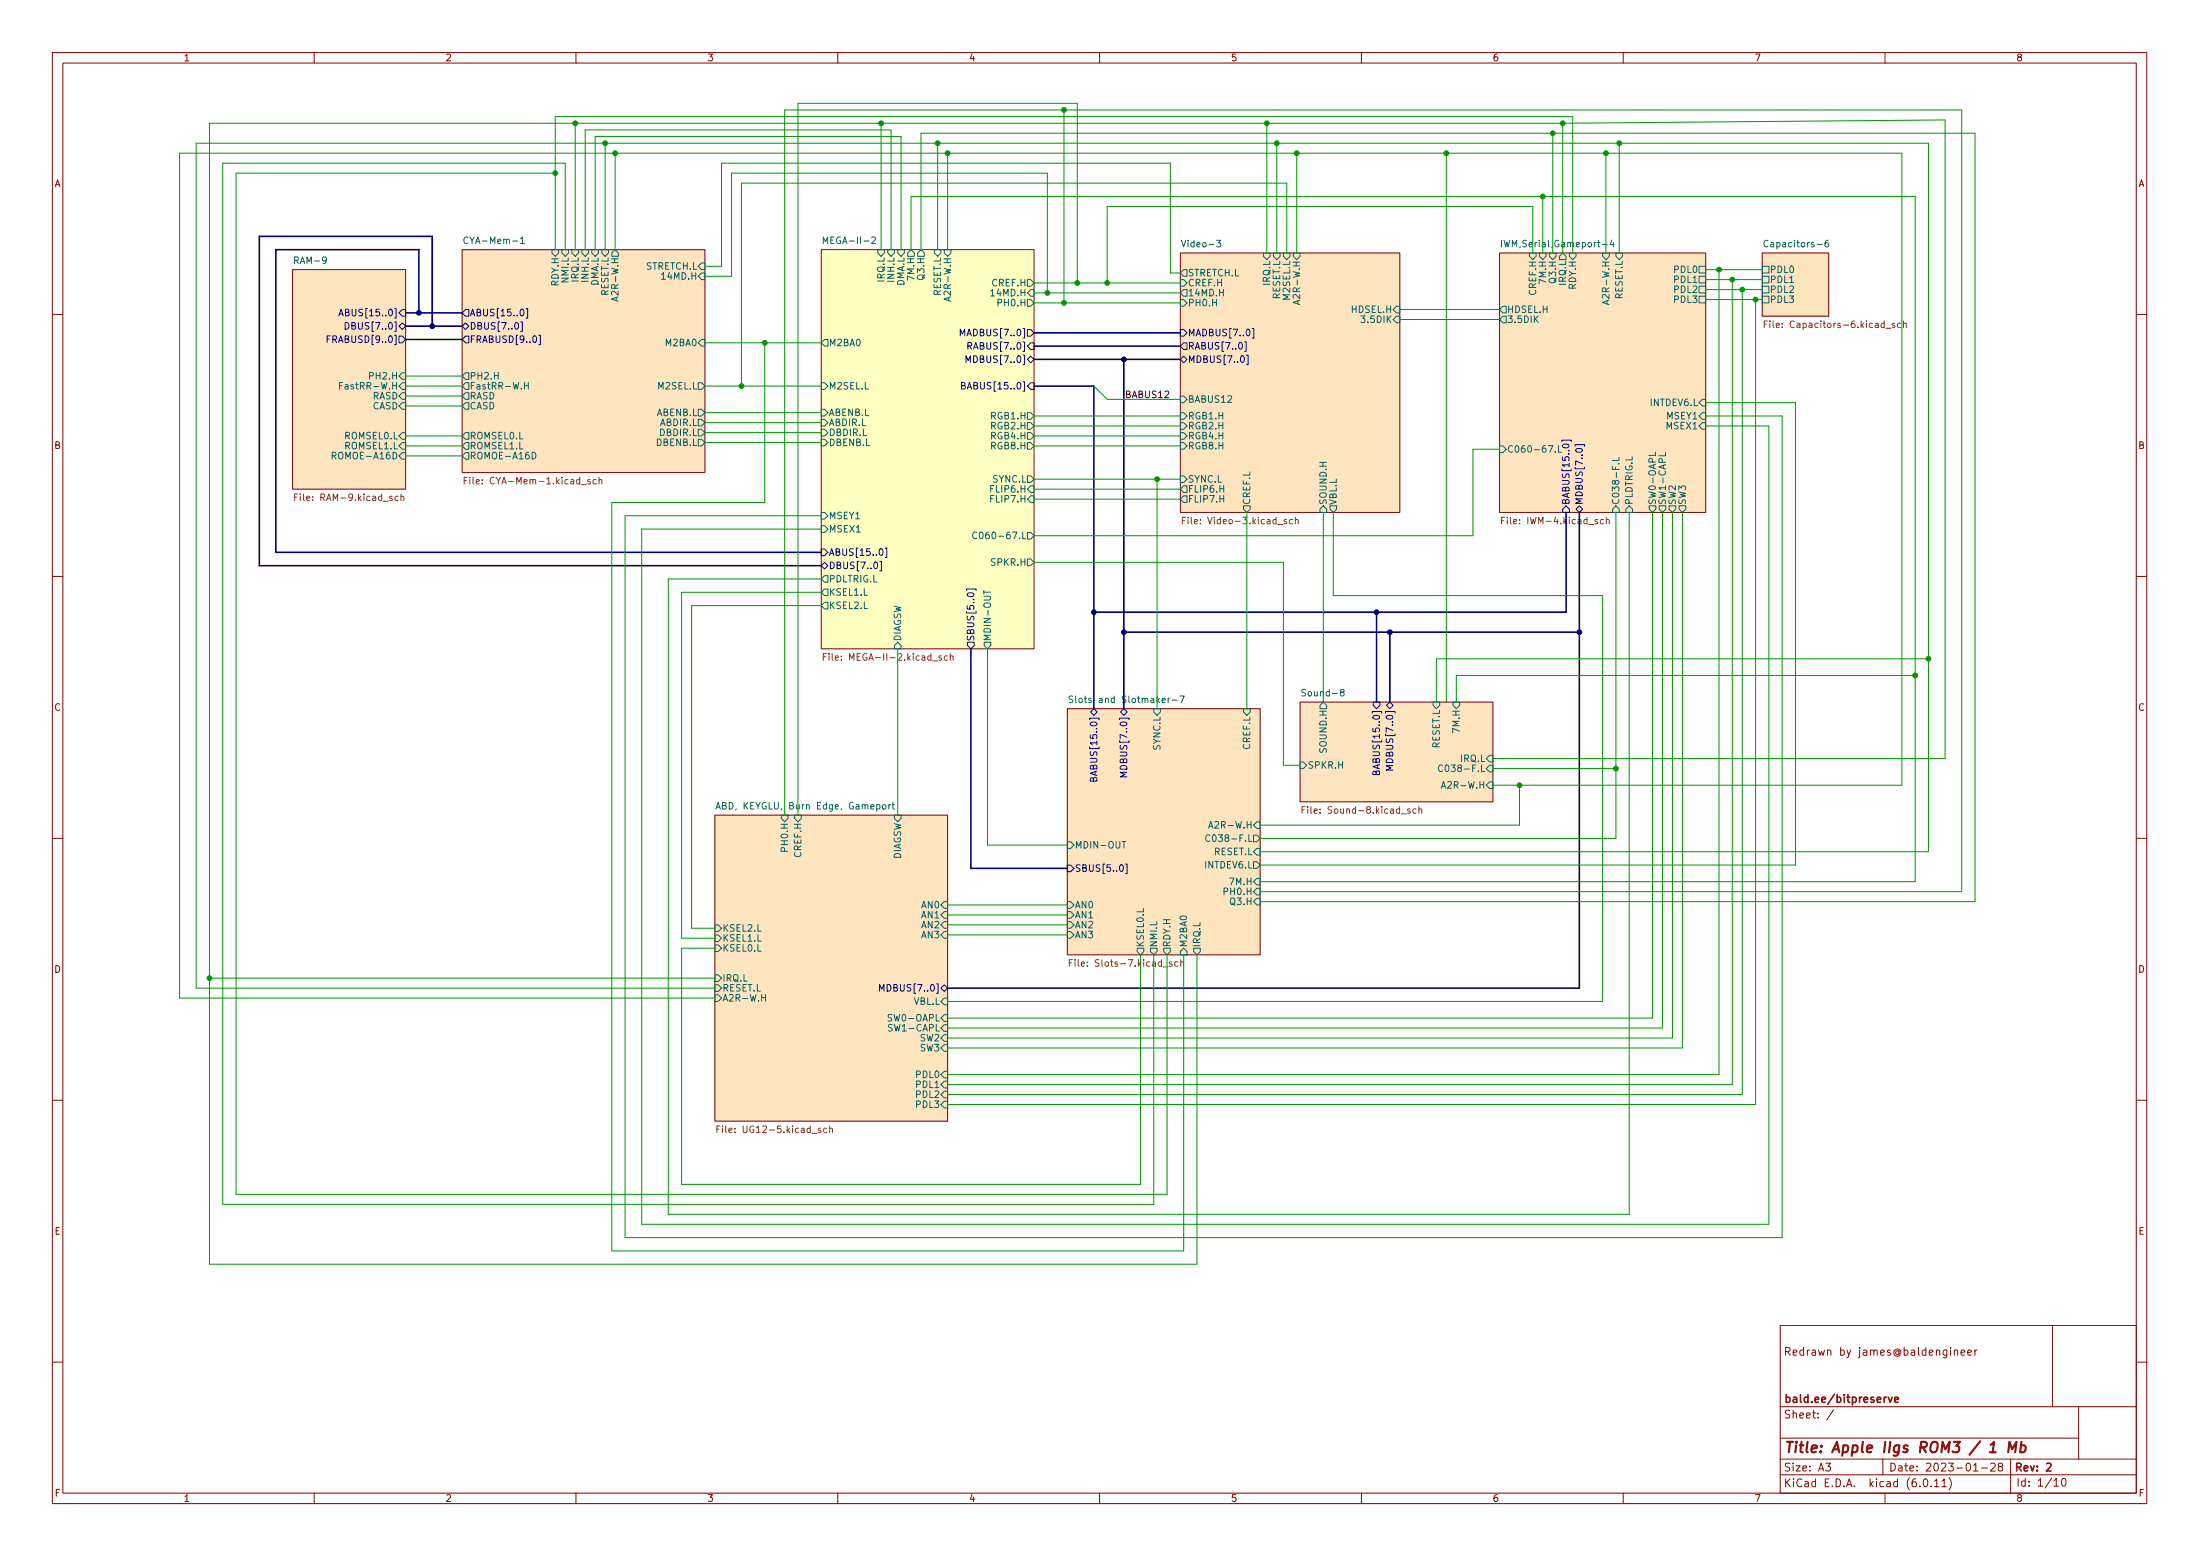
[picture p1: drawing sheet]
<svg xmlns="http://www.w3.org/2000/svg" width="420mm" height="297mm" viewBox="0 0 420 297" stroke-linecap="round" stroke-linejoin="round" font-family="sans-serif">
<g fill="none" stroke="#840000" stroke-width=".19">
<path d="M10 10h400v277h-400zM12 12h396v273h-396zM60 10v2M110 10v2M160 10v2M210 10v2M260 10v2M310 10v2M360 10v2M55.9 51.5h21.6v41.9h-21.6zM88.3 47.7h46.3v42.5h-46.3zM156.8 47.7h40.7v76.2h-40.7z"/>
<path d="M225.4 48.3h41.9v49.5h-41.9zM286.4 48.3h39.4v49.5h-39.4zM336.5 48.3h12.7v12.1h-12.7zM10 60h2M408 60h2M10 110h2M408 110h2M203.8 135.3h36.9v47h-36.9zM248.3 134h36.8v19.1h-36.8zM136.5 155.6h44.5v58.4h-44.5zM10 160h2M408 160h2"/>
<path d="M10 210h2M408 210h2M340 253h68v32h-68zM349 257.9l.2-.2 .4 .1 .1 .9M375.8 258.2l.7-.1v-.3l-.5-.1-.2 .2 .1 .7h.6M377.2 257.7v1M377.6 257.7l-.3 .1-.1 .2M392 253v15.5M10 260h2M340 278.5h68M340 274.5h57M340 268.5h68"/>
<path d="M347.2 270.6v.1M347.2 269.8v.1M359.6 278.5v3M380.2 279.5l.6-.2 .2 .2 .1 .2-1 1.1h1M381.9 280l-.3-.3 .1-.2 .2-.2 .4 .1 .2 .2-.1 .2-.6 .2-.2 .2 .1 .5 .2 .1h.3l.3-.3-.1-.4-.2-.1M384 278.5v6.5M397 268.5v10M408 260h2M60 285v2M110 285v2M160 285v2M210 285v2"/>
<path d="M260 285v2M310 285v2M340 281.5h68M360 285v2M372.2 282.1a1.72 1.72 0 0 1 0 2.3M378.4 280.2h1.1M393.9 282.3l.2-.1a.8 .8 0 0 1 .5 .8 .8 .8 0 0 1-.5 .7 1 1 0 0 1-.2-1.4z"/>
</g>
<path d="M378.2 275.1l-2.1 2.6M380 277.2h1.1M380.2 275.8l.6-.6-.2 2M383.5 277.2l.3-2 .5 1.5 .8-1.5-.2 2" fill="none" stroke="#840000" stroke-width=".4"/>
<path d="M360.6 266.7l.4 1 .4-1M361.9 267.2l.7-.1-.1-.3-.4-.1-.2 .2v.7h.6" fill="none" stroke="#840000" stroke-width=".3"/>
<g fill="#ffe5bf" stroke="#ffe5bf" stroke-width=".19">
<path d="M286.4 48.3h39.4v49.5h-39.4z"/>
<path d="M336.5 48.3h12.7v12.1h-12.7z"/>
<path d="M225.4 48.3h41.9v49.5h-41.9z"/>
<path d="M248.3 134h36.8v19.1h-36.8z"/>
<path d="M136.5 155.6h44.5v58.4h-44.5z"/>
<path d="M203.8 135.3h36.9v47h-36.9z"/>
<path d="M88.3 47.7h46.3v42.5h-46.3z"/>
<path d="M55.9 51.5h21.6v41.9h-21.6z"/>
</g>
<g fill="none" stroke="#006464" stroke-width=".19">
<path d="M62.3 49.6l-.2 .2h-.3l-.2-.2v-.3l.2-.3h.3l.2 .3a.84 .84 0 0 1-.4 1h-.2M97.9 46h1M99.4 45.6l.4-.4v1.3M99.4 46.5h.7M105.4 47.7h1.3v.6l-.7 .6-.6-.6zM107.3 47.7h1.3v.6l-.7 .6-.6-.6zM109.2 47.7h1.3v.6l-.6 .6-.7-.6zM111.1 47.7h1.3v.6l-.6 .6-.7-.6zM113 47.7h1.3v.6l-.6 .6-.7-.6zM114.9 47.7h1.3v.6l-.6 .6-.7-.6zM116.8 49.4h1.2M117.4 49.4v.7"/>
<path d="M117.5 47.7l.6 .6v.6h-1.3v-.6zM134 52.1h.6v1.3h-.6l-.7-.7zM134 50.2h.6v1.3h-.6l-.7-.7zM165 46h.9M166.5 45.4l.5-.2 .2 .4-.8 .9h.8M167.6 47.7h1.3v.6l-.6 .6-.7-.6zM169.5 47.7h1.3v.6l-.6 .6-.7-.6zM171.4 47.7h1.3v.6l-.6 .6-.7-.6zM174 47.7l.6 .6v.6h-1.2v-.6zM175.3 48.3l.6-.6 .6 .6v.6h-1.2zM178.4 47.7h1.3v.6l-.6 .6-.7-.6zM180.3 49.4h1.2"/>
<path d="M180.3 47.7h1.3v.6l-.6 .6-.7-.6zM180.9 49.4v.7M196.2 57.2h.6l.7 .6-.7 .7h-.6zM196.2 53.4h.6l.7 .6-.7 .6h-.6zM196.8 55.3h.7v1.3h-.7l-.6-.7zM225.4 53.4h.7l.6 .6-.6 .6h-.7zM225.4 57.2h.7l.6 .6-.6 .7h-.7zM226.1 55.3h.6v1.3h-.6l-.7-.7zM226.1 51.5h.6v1.2h-.6l-.7-.6zM232.3 45.9h.8l-.4 .5 .4 .1v.5l-.2 .1-.6-.1M241.3 48.3h1.3v.6l-.7 .7-.6-.7zM243.2 48.3h1.3v.6l-.7 .7-.6-.7z"/>
<path d="M245.1 48.3h1.3v.6l-.7 .7-.6-.7zM247 50h1.2M247 48.3h1.3v.6l-.7 .7-.6-.7zM247.6 50v.8M266.7 58.5h.6v1.2h-.6l-.6-.6zM286.4 59.1l.6-.6h.7v1.2h-.7zM292.1 48.3h1.3v.6l-.7 .7-.6-.7zM294 48.3h1.3v.6l-.7 .7-.6-.7zM295.9 48.3h1.3v.6l-.7 .7-.6-.7zM298.4 48.3l.7 .6v.7h-1.3v-.7zM299.7 48.3h1.3v.6l-.6 .7-.7-.7zM305.1 46.3h.5"/>
<path d="M305.3 45.9v1.1l.3 .1M306 46.7h1M306 50h1.3M306.1 48.3h1.2v.6l-.6 .7-.6-.7zM306.6 50v.8M307.8 45.8l-.3 .9h.8M308.1 46.3v.8M308.6 48.3h1.3v.6l-.7 .7-.6-.7zM324.5 52.7h1.3v1.3h-1.3zM324.5 56.6h1.3v1.2h-1.3zM324.5 50.8h1.3v1.3h-1.3zM324.5 54.6h1.3v1.3h-1.3z"/>
<path d="M336.5 54.6h1.3v1.3h-1.3zM336.5 50.8h1.3v1.3h-1.3zM336.5 52.7h1.3v1.3h-1.3zM336.5 56.6h1.3v1.2h-1.3zM347 46.7h1M349.1 45.9h-.3l-.2 .3-.1 .7 .3 .2 .4-.1 .1-.4-.2-.2h-.3l-.3 .2M75 73.6h.7M75 73v1.3M75.7 73v1.3M76.8 73.1h.7v1.2h-.7l-.6-.6zM76.8 75h.7v1.2h-.7l-.6-.6zM76.8 76.9h.7v1.2h-.7l-.6-.6z"/>
<path d="M76.8 71.2h.7v1.2h-.7l-.6-.6zM88.9 71.2h.6v1.2h-.6l-.6-.6zM88.9 75h.6v1.2h-.6l-.6-.6zM88.9 76.9h.6v1.2h-.6l-.6-.6zM88.9 73.1h.6v1.2h-.6l-.6-.6zM100.2 73v1.3M100.2 73.6h.7M100.9 73v1.3M133.3 78.1h.7l.6 .7-.6 .6h-.7zM133.3 73.1h.7l.6 .6-.6 .6h-.7zM134 64.8h.6v1.3h-.6l-.7-.7zM156.8 73.1h.7l.6 .6-.6 .6h-.7z"/>
<path d="M156.8 78.1h.7l.6 .7-.6 .6h-.7zM157.5 64.8h.6v1.3h-.6l-.7-.7zM196.2 78.8h.6l.7 .6-.7 .6h-.6zM225.4 78.8h.7l.6 .6-.6 .6h-.7zM225.4 75.6h.7l.6 .6-.6 .7h-.7zM266.7 60.4h.6v1.2h-.6l-.6-.6zM287 60.4h.7v1.2h-.7l-.6-.6zM325.1 78.8h.7v1.2h-.7l-.6-.6zM325.1 76.2h.7v1.3h-.7l-.6-.6zM75.1 86.3a.64 .64 0 0 1 .7 .7 .64 .64 0 0 1-.7 .6zM76.8 84.5h.7v1.3h-.7l-.6-.7zM76.8 82.6h.7v1.3h-.7l-.6-.7z"/>
<path d="M76.8 86.4h.7v1.3h-.7l-.6-.7zM88.9 82.6h.6v1.3h-.6l-.6-.7zM88.9 84.5h.6v1.3h-.6l-.6-.7zM88.9 86.4h.6v1.3h-.6l-.6-.7zM101.6 86.3a.64 .64 0 0 1 .8 .7 .64 .64 0 0 1-.8 .6zM133.3 80h.7l.6 .7-.6 .6h-.7zM133.3 83.9h.7l.6 .6-.6 .6h-.7zM133.3 82h.7l.6 .6-.6 .6h-.7zM156.8 97.8h.7l.6 .7-.6 .6h-.7zM156.8 80h.7l.6 .7-.6 .6h-.7zM156.8 82h.7l.6 .6-.6 .6h-.7zM156.8 83.9h.7l.6 .6-.6 .6h-.7z"/>
<path d="M196.2 80.7h.6l.7 .6-.7 .7h-.6zM196.2 84.5h.6l.7 .6-.7 .7h-.6zM196.2 82.6h.6l.7 .6-.7 .7h-.6zM196.2 90.8h.6l.7 .7-.7 .6h-.6zM196.8 92.7h.7v1.3h-.7l-.6-.6zM196.8 94.7h.7v1.2h-.7l-.6-.6zM225.4 80.7h.7l.6 .6-.6 .7h-.7zM225.4 84.5h.7l.6 .6-.6 .7h-.7zM225.4 82.6h.7l.6 .6-.6 .7h-.7zM225.4 90.8h.7l.6 .7-.6 .6h-.7zM226.1 94.7h.6v1.2h-.6l-.7-.6zM226.1 92.7h.6v1.3h-.6l-.7-.6z"/>
<path d="M237.5 96.6h1.3v.6l-.7 .6-.6-.6zM252.7 96.6l.7 .6v.6h-1.3v-.6zM254 96.6h1.3v.6l-.7 .6-.6-.6zM286.4 85.1h.6l.7 .7-.7 .6h-.6zM297 86.2v.1M297.6 85.1v1.2h.6M308.6 96.6l.6 .6v.6h-1.2v-.6zM309.1 88.5h.1M309.2 87.3v.6h-1.3M311.1 96.6l.7 .6v.6h-1.3v-.6zM315 96.6h1.2v.6l-.6 .6-.6-.6zM316.2 86.3v.6h-1.3"/>
<path d="M316.9 96.6h1.2v.6l-.6 .6-.6-.6zM318.1 86.4v.6h-1.3M318.8 96.6h1.2v.6l-.6 .6-.6-.6zM320.7 96.6h1.2v.6l-.6 .6-.6-.6zM325.1 80.7h.7v1.3h-.7l-.6-.7zM156.8 100.4h.7l.6 .6-.6 .6h-.7zM157.5 112.4h.6v1.3h-.6l-.7-.6zM157.5 115h.6v1.2h-.6l-.7-.6zM157.5 109.9h.6v1.3h-.6l-.7-.7zM187.9 112.7v.7M187.9 113h1.3M194.7 102.7v.1"/>
<path d="M195.3 101.6v1.2h.6M196.2 101.6h.6l.7 .7-.7 .6h-.6zM196.2 106.7h.6l.7 .7-.7 .6h-.6zM171.4 122.6l.7 .6v.7h-1.3v-.7zM188 122.6h1.2v.6l-.6 .7-.6-.7zM208.4 133.3h-.3l-.2 .2 .1 .1 .4 .2v.3h-.5M220.3 135.3h1.3v.6l-.6 .7-.7-.7zM223.9 133.6h.9M225.3 132.9h.9l-.6 1.2M237.5 135.3h1.3v.6l-.7 .7-.6-.7zM252.7 134l.7 .7v.6h-1.3v-.6zM256.2 132.1l-.2-.2v-.2l.2-.1 .4 .1v.3l-.5 .2-.1 .2v.2l.2 .3h.3l.2-.3v-.2l-.2-.3"/>
<path d="M273.7 134h1.3v.7l-.7 .6-.6-.6zM277.5 134h1.3v.7l-.7 .6-.6-.6zM149.2 155.6h1.3v.6l-.6 .7-.7-.7zM151.8 155.6h1.2v.6l-.6 .7-.6-.7zM170.8 155.6h1.3v.6l-.7 .7-.6-.7zM238.2 157.4h.7M238.5 159.4v1.2h.6M238.9 156.8v1.3M239.4 159.4h.6l.7 .7-.7 .6h-.6zM240 156.9h.7v1.3h-.7l-.6-.7zM248.3 145.5h.6l.7 .6-.7 .6h-.6zM282.3 147.2v.1"/>
<path d="M282.6 149.8h.8M282.9 146v1.3h.6M283.4 149.2v1.3M284.5 149.3h.6v1.2h-.6l-.7-.6zM284.5 146.1h.6v1.3h-.6l-.7-.7zM284.5 144.2h.6v1.3h-.6l-.7-.7zM136.5 178.5h.7l.6 .6-.6 .6h-.7zM136.5 176.6h.7l.6 .6-.6 .6h-.7zM180.3 175.9h.7v1.3h-.7l-.6-.6zM180.3 172.1h.7v1.3h-.7l-.6-.6zM180.3 177.8h.7v1.3h-.7l-.6-.6zM180.3 174h.7v1.3h-.7l-.6-.6z"/>
<path d="M203.8 174h.7l.6 .7-.6 .6h-.7zM203.8 172.1h.7l.6 .7-.6 .6h-.7zM203.8 177.8h.7l.6 .7-.6 .6h-.7zM203.8 175.9h.7l.6 .7-.6 .6h-.7zM203.8 160.7h.7l.6 .6-.6 .7h-.7zM214.3 160.6h.7M214.7 160.6v1.3M237.9 160.5v.1M239.4 164.5h.6l.7 .6-.7 .7h-.6zM240 167.7h.7v1.2h-.7l-.6-.6zM240 162h.7v1.2h-.7l-.6-.6zM240 171.5h.7v1.3h-.7l-.6-.7z"/>
<path d="M240 169.6h.7v1.3h-.7l-.6-.7zM136.5 180.4h.7l.6 .6-.6 .6h-.7zM136.5 188h.7l.6 .6-.6 .7h-.7zM136.5 189.9h.7l.6 .6-.6 .7h-.7zM136.5 186.1h.7l.6 .6-.6 .7h-.7zM145.5 190.4h.7M146.2 189.8v1.3M178.8 193.7v1.2h.6M178.8 195.6v1.2h.6M180.3 197.5h.7v1.3h-.7l-.6-.6zM180.3 193.7h.7v1.3h-.7l-.6-.7zM180.3 195.6h.7v1.3h-.7l-.6-.6z"/>
<path d="M180.3 199.4h.7v1.3h-.7l-.6-.6zM180.3 190.5h.7v1.3h-.7l-.6-.6zM217.2 181h1.2v.6l-.6 .7-.6-.7zM219.7 181h1.3v.6l-.7 .7-.6-.7zM222.2 181h1.3v.6l-.6 .7-.7-.7zM226.1 181l.6 .6v.7h-1.3v-.7zM228 181h1.2v.6l-.6 .7-.6-.7zM180.3 204.5h.7v1.3h-.7l-.6-.7zM180.3 208.3h.7v1.3h-.7l-.6-.6zM180.3 206.4h.7v1.3h-.7l-.6-.7zM180.3 210.2h.7v1.3h-.7l-.6-.6z"/>
</g>
<g fill="none" stroke="#000084" stroke-width=".19">
<path d="M74.3 59.2l.2-.2a.68 .68 0 0 1 .5 .7 .68 .68 0 0 1-.5 .6l-.3-.5zM75.4 58.9h.3v1.8h-.3M76.8 59.1h.7v1.3h-.7l-.6-.7zM88.9 59.1h.6v1.3h-.6l-.6-.7zM99.4 59.2l.2-.2a.68 .68 0 0 1 .5 .7 .68 .68 0 0 1-.5 .6l-.3-.5zM100.5 58.9h.3v1.8h-.3M74.3 61.7l.2-.1a.68 .68 0 0 1 .5 .6 .68 .68 0 0 1-.5 .6l-.3-.4zM75.4 64h.3v1.8h-.3M75.4 61.5h.3v1.8h-.3M76.2 64.2h.6l.7 .6-.7 .6h-.6zM76.2 62.3l.6-.7 .7 .7-.7 .6zM88.3 62.3l.6-.7 .6 .7-.6 .6z"/>
<path d="M88.9 64.2h.6v1.2h-.6l-.6-.6zM98.4 61.7l.2-.1a.68 .68 0 0 1 .4 .6 .68 .68 0 0 1-.4 .6l-.3-.4zM99.4 61.5h.4v1.8h-.4M102.9 64h.3v1.8h-.3M194.3 68l.2-.1a.68 .68 0 0 1 .5 .7 .68 .68 0 0 1-.5 .6l-.3-.5zM194.3 73.1l.2-.1a.68 .68 0 0 1 .5 .6 .68 .68 0 0 1-.5 .7l-.3-.5zM195.4 65.3h.3v1.8h-.3M195.4 62.7h.3v1.8h-.3M195.4 67.8h.3v1.8h-.3M195.4 72.9h.3v1.8h-.3M196.2 62.9h.6l.7 .6-.7 .7h-.6zM196.2 68.6l.6-.6 .7 .6-.7 .7z"/>
<path d="M196.8 65.4h.7v1.3h-.7l-.6-.6zM196.8 73.1h.7v1.2h-.7l-.6-.6zM225.4 68.6l.7-.6 .6 .6-.6 .7zM225.4 62.9h.7l.6 .6-.6 .7h-.7zM226.1 65.4h.6v1.3h-.6l-.7-.6zM237 68l.2-.1a.68 .68 0 0 1 .5 .7 .68 .68 0 0 1-.5 .6l-.3-.5zM237.7 65.3h.3v1.8h-.3M238.1 67.8h.3v1.8h-.3M239.1 62.7h.4v1.8h-.4M298.3 84.3v-.3h1.8v.3M298.4 84.9a.75 .75 0 0 1 1.3 .3 .72 .72 0 0 1-1.3-.1zM299.1 96.6l.6 .6v.6h-1.3v-.6z"/>
<path d="M300.8 85.2v-.3h1.8v.3M301 85.8a.75 .75 0 0 1 1.2 .2 .72 .72 0 0 1-1.3-.1zM301 97.2l.6-.6 .7 .6-.7 .6zM156.8 104.8h.7l.6 .6-.6 .7h-.7zM156.8 108l.7-.6 .6 .6-.6 .6zM167 107.4l.2-.1a.68 .68 0 0 1 .4 .6 .68 .68 0 0 1-.4 .7l-.3-.5zM168 104.9l.2-.1a.68 .68 0 0 1 .5 .6 .68 .68 0 0 1-.5 .6l-.3-.5zM168 107.2h.3v1.8h-.3M169.1 104.6h.3v1.8h-.3M184.6 112.7v-.3h1.8v.3M184.8 113.3a.75 .75 0 0 1 1.2 .3 .72 .72 0 0 1-1.3-.1zM184.8 122.6h1.3v.6l-.7 .7-.6-.7z"/>
<path d="M208.1 137.4v-.3h1.8v.3M208.3 135.9l.6-.6 .6 .6-.6 .7zM208.3 137.9a.69 .69 0 0 1 1.2 .4 .72 .72 0 0 1-1.3-.2zM213.8 137.4v-.3h1.8v.3M214 135.9l.6-.6 .7 .6-.7 .7zM214.1 137.9a.69 .69 0 0 1 1.1 .4 .72 .72 0 0 1-1.3-.2zM262.1 136.1v-.3h1.8v.3M262.3 136.7a.75 .75 0 0 1 1.2 .3 .72 .72 0 0 1-1.3-.1zM262.3 134h1.2v.7l-.6 .6-.6-.6zM264.6 136.1v-.3h1.8v.3M264.8 136.7a.75 .75 0 0 1 1.2 .3 .72 .72 0 0 1-1.3-.1zM264.8 134.7l.6-.7 .7 .7-.7 .6z"/>
<path d="M203.8 165.1h.7l.6 .7-.6 .6h-.7zM214 165.1h.1a.68 .68 0 0 1 .5 .6 .68 .68 0 0 1-.5 .6 .84 .84 0 0 1-.1-1.2zM215 165h.3v1.8h-.3M177.8 188.1l.2-.2a.68 .68 0 0 1 .5 .7 .68 .68 0 0 1-.5 .6l-.3-.5zM178.9 187.8h.3v1.8h-.3M179.7 188.6l.6-.6 .7 .6-.7 .7z"/>
</g>
<g fill="none" stroke="#725600" stroke-width=".19">
<path d="M340.4 62.4v.1M340.4 61.8v.1M360.2 62.7h.9M361.8 61.8l-.3-.1-.1 .2v.2l.4 .1v.3h-.4M363 61.8l-.4-.1-.2 .2 .1 .6h.5M363.5 61.8l.2-.1 .3 .1 .1 .7M363.5 61.3v1.2M59.7 95.4v.2M59.7 94.8v.1M76 94.8l-.3-.1-.3 .3 .2 .5h.4M76.6 94.8l.2-.1 .3 .1v.8M76.6 94.3v1.3"/>
<path d="M92.1 92.3v.1M92.1 91.6v.1M112.7 91.6l-.3-.1-.2 .2 .1 .2 .4 .1v.3h-.5M113.9 91.6l-.4-.1-.2 .3 .1 .5h.5M114.4 91.7l.2-.2 .3 .1 .1 .8M114.4 91.1v1.3M229.3 99.9v.1M229.3 99.2v.1M245.7 99.2h-.3l-.2 .1 .1 .2 .4 .1v.3h-.5M246.9 99.2h-.4l-.3 .2 .2 .5h.5M247.4 99.3l.2-.1h.3v.8M247.4 98.7v1.3"/>
<path d="M290.2 99.9v.1M290.2 99.2v.1M306.2 99.2h-.3l-.3 .2 .2 .5h.4M306.8 99.3l.2-.1h.3v.8M306.8 98.7v1.3M160.7 125.9v.1M160.7 125.3v.1M179.8 125.3l-.3-.1-.2 .2 .1 .2 .4 .1v.3h-.5M180.9 125.3l-.3-.1-.3 .2 .1 .6h.5M181.5 125.3l.2-.1 .3 .1v.7M181.5 124.8v1.2M252.1 155.1v.2"/>
<path d="M252.1 154.5v.1M269.3 154.5l-.3-.1-.2 .2 .1 .2 .4 .1v.3h-.5M270.4 154.5l-.3-.1-.3 .2 .2 .6h.4M271 154.5l.2-.1 .3 .1v.8M271 154v1.3M207.7 184.3v.2M207.7 183.7v.1M223.8 183.7l-.3-.1-.2 .2 .1 .2 .4 .1v.3h-.5M225 183.7l-.4-.1-.2 .3 .1 .5h.5M225.5 183.7l.2-.1 .3 .1v.8M225.5 183.2v1.3M140.4 216.1v.1"/>
<path d="M140.4 215.4v.1M156.7 215.4h-.3l-.1 .1v.2l.4 .2v.3h-.4M157.9 215.4h-.4l-.2 .2 .1 .6h.5M158.4 215.5l.2-.1h.3l.1 .8M158.4 214.9v1.3"/>
</g>
<path d="M156.8 47.7h40.7v76.2h-40.7z" fill="#ffffc2" stroke="#ffffc2" stroke-width=".19"/>
<g fill="none" stroke="#000084" stroke-width=".3">
<path d="M77.5 59.7h10.8M80 59.7v-12h-27.3v57.7h104.1M77.5 62.3h10.8M77.5 64.8h10.8M82.5 62.3v-17.2h-33v62.9h107.3M197.5 73.7h11.4v61.6M197.5 68.6h27.9M197.5 66.1h27.9M197.5 63.5h27.9M214.6 68.6v66.7M299.1 97.8v19.1h-90.2M301.6 97.8v90.8h-120.6"/>
<path d="M262.9 116.9v17.1M185.4 123.9v41.9h18.4M214.6 120.7h87M265.4 120.7v13.3"/>
</g>
<g fill="none" stroke="#009600" stroke-width=".19">
<path d="M106 33.1h-60.9v194.9h177.8v-45.7M109.9 23.5v24.2M115.6 27.3v20.4M117.5 29.2v18.5M168.3 23.5v24.2M179.1 27.3v20.4M181 29.2v18.5M203.2 21v36.8M241.9 23.5v24.8M243.8 27.3v21M247.6 29.2v19.1M276.2 29.2v104.8"/>
<path d="M294.6 37.5v10.8M296.5 25.4v22.9M298.4 23.5h-258.4v217.8h188.6v-59M298.4 23.5l73.1-.6v121.9h-86.4M298.4 23.5v24.8M306.7 29.2v19.1M309.2 27.3v21M106 47.7v-25.4h194.4v26M107.9 47.7v-16.5h-65.4v198.7h177.8v-47.6M111.8 47.7v-22.9h58.4v22.9M113.7 47.7v-21.6h58.4v21.6M134.6 52.7h5.1v-19.6h60.3v22.8"/>
<path d="M134.6 50.8h3.2v-19.6h85.7v20.9h1.9M174 47.7v-10.2h191.8v130.8h-125.1M175.9 47.7v-22.3h201.3v146.7h-136.5M197.5 55.9h27.9M197.5 57.8h27.9M197.5 54h27.9M205.7 54v-34.3h-53.3v135.9M245.7 48.3v-13.3h-104.1v38.7M267.3 59.1h19.1M292.7 48.3v-8.9h-81.2v14.6M325.8 55.3h10.7M325.8 53.4h10.7"/>
<path d="M325.8 57.2h10.7M325.8 51.5h10.7M328.3 51.5v153.6h-147.3M330.8 53.4v153.6h-149.8M332.7 55.3v153.7h-151.7M335.3 57.2v153.7h-154.3M77.5 73.7h10.8M77.5 75.6h10.8M77.5 77.5h10.8M77.5 71.8h10.8M134.6 73.7h22.2M134.6 65.4h22.2"/>
<path d="M134.6 78.8h22.2M146 65.4v30.5h-29.2v142.9h109.3v-56.5M197.5 79.4h27.9M208.9 73.7l2.6 2.5h13.9M267.3 61h19.1M325.8 79.4h14.6v156.9h-221v-137.8h37.4M325.8 76.9h17.1v88.2h-102.2M77.5 85.1h10.8M77.5 83.2h10.8M77.5 87h10.8M134.6 84.5h22.2M134.6 80.7h22.2"/>
<path d="M134.6 82.6h22.2M197.5 93.4h27.9M197.5 91.5h27.9M197.5 81.3h27.9M197.5 85.1h27.9M197.5 83.2h27.9M197.5 95.3h27.9M221 91.5v43.8M238.1 97.8v37.5M252.7 97.8v36.2M254.6 97.8v15.9h51.5v77.5h-125.1M286.4 85.8h-5.1v16.5h-83.8"/>
<path d="M308.6 97.8v62.3h-67.9M311.1 97.8v134h-183.5v-121.3h29.2M315.6 97.8v96.5h-134.6M317.5 97.8v98.5h-136.5M319.4 97.8v100.4h-138.4M321.3 97.8v102.3h-140.3M325.8 81.3h12v152.4h-215.2v-132.7h34.2M156.8 113.1h-26.6v66h6.3M156.8 115.6h-24.7v61.6h4.4M197.5 107.4h47.6v38.7h3.2M171.4 123.9v31.7M188.6 123.9v37.4h15.2"/>
<path d="M365.8 128.9h-87.7v5.1M368.3 125.8h-94v8.2M149.9 155.6v-134.6h224.7v149.2h-133.9M285.1 149.9h78.1v-120.7h-328.9v161.3h102.2M285.1 146.7h23.5M290.2 149.9v7.6h-49.5M181 178.5h22.8M181 176.6h22.8M181 174.7h22.8M181 172.8h22.8M240.7 162.6h127.6v-135.3h-330.8v161.3h99M40 186.7h96.5"/>
<path d="M136.5 181h-6.3v45.1h87.6v-43.8"/>
</g>
<g fill="#009600" stroke="#009600" stroke-width=".19">
<circle cx="247.6" cy="29.2" r=".46"/>
<circle cx="241.9" cy="23.5" r=".46"/>
<circle cx="203.2" cy="21" r=".46"/>
<circle cx="243.8" cy="27.3" r=".46"/>
<circle cx="294.6" cy="37.5" r=".46"/>
<circle cx="276.2" cy="29.2" r=".46"/>
<circle cx="296.5" cy="25.4" r=".46"/>
<circle cx="328.3" cy="51.5" r=".46"/>
<circle cx="205.7" cy="54" r=".46"/>
<circle cx="298.4" cy="23.5" r=".46"/>
<circle cx="211.5" cy="54" r=".46"/>
<circle cx="221" cy="91.5" r=".46"/>
<circle cx="330.8" cy="53.4" r=".46"/>
<circle cx="335.3" cy="57.2" r=".46"/>
<circle cx="332.7" cy="55.3" r=".46"/>
<circle cx="309.2" cy="27.3" r=".46"/>
<circle cx="365.8" cy="128.9" r=".46"/>
<circle cx="368.3" cy="125.8" r=".46"/>
<circle cx="306.7" cy="29.2" r=".46"/>
<circle cx="308.6" cy="146.7" r=".46"/>
<circle cx="290.2" cy="149.9" r=".46"/>
<circle cx="203.2" cy="57.8" r=".46"/>
<circle cx="200" cy="55.9" r=".46"/>
<circle cx="181" cy="29.2" r=".46"/>
<circle cx="109.9" cy="23.5" r=".46"/>
<circle cx="117.5" cy="29.2" r=".46"/>
<circle cx="115.6" cy="27.3" r=".46"/>
<circle cx="179.1" cy="27.3" r=".46"/>
<circle cx="168.3" cy="23.5" r=".46"/>
<circle cx="40" cy="186.7" r=".46"/>
<circle cx="146" cy="65.4" r=".46"/>
<circle cx="141.6" cy="73.7" r=".46"/>
<circle cx="106" cy="33.1" r=".46"/>
</g>
<g fill="#000084" stroke="#000084" stroke-width=".19">
<circle cx="214.6" cy="68.6" r=".46"/>
<circle cx="265.4" cy="120.7" r=".46"/>
<circle cx="301.6" cy="120.7" r=".46"/>
<circle cx="262.9" cy="116.9" r=".46"/>
<circle cx="214.6" cy="120.7" r=".46"/>
<circle cx="208.9" cy="116.9" r=".46"/>
<circle cx="80" cy="59.7" r=".46"/>
<circle cx="82.5" cy="62.3" r=".46"/>
</g>
<g font-size="2.8" fill="#840000">
<text x="340.6" y="277.9">Title:</text>
<text x="349.8" y="277.9">Apple</text>
<text x="359.9" y="277.9">IIgs</text>
<text x="367.1" y="277.9">ROM3</text>
<text x="385.2" y="277.9">Mb</text>
</g>
<g font-size="2.1" fill="#840000">
<text x="340.6" y="259.2">Redrawn</text>
<text x="351.2" y="259.2">by</text>
<text x="355" y="259.2">james@baldengineer</text>
<text x="340.6" y="268.2">bald.ee/bitpreserve</text>
<text x="340.6" y="271.2">Sheet:</text>
<text x="349.1" y="271.2">/</text>
<text x="340.6" y="281.3">Size:</text>
<text x="347.2" y="281.3">A3</text>
<text x="360.7" y="281.3">Date:</text>
<text x="367.7" y="281.3">2023-01-28</text>
<text x="384.6" y="281.3">Rev:</text>
<text x="390.7" y="281.3">2</text>
<text x="340.6" y="284.3">KiCad</text>
<text x="348.3" y="284.3">E.D.A.</text>
<text x="357.2" y="284.3">kicad</text>
<text x="364.4" y="284.3">(6.0.11)</text>
<text x="385" y="284.2">Id:</text>
<text x="389.1" y="284.2">1/10</text>
</g>
<g font-size="1.8" fill="#840000">
<text x="35" y="12.1">1</text>
<text x="85" y="12.1">2</text>
<text x="135" y="12.1">3</text>
<text x="185" y="12.1">4</text>
<text x="235" y="12.1">5</text>
<text x="285" y="12.1">6</text>
<text x="335" y="12.1">7</text>
<text x="385" y="12.1">8</text>
<text x="10.4" y="36.1">A</text>
<text x="408.4" y="36.1">A</text>
<text x="10.3" y="86.1">B</text>
<text x="408.3" y="86.1">B</text>
<text x="10.3" y="136.1">C</text>
<text x="408.3" y="136.1">C</text>
<text x="10.3" y="186.1">D</text>
<text x="408.3" y="186.1">D</text>
<text x="10.3" y="236.1">E</text>
<text x="408.3" y="236.1">E</text>
<text x="10.4" y="286.1">F</text>
<text x="35" y="287.1">1</text>
<text x="85" y="287.1">2</text>
<text x="135" y="287.1">3</text>
<text x="185" y="287.1">4</text>
<text x="235" y="287.1">5</text>
<text x="285" y="287.1">6</text>
<text x="335" y="287.1">7</text>
<text x="385" y="287.1">8</text>
<text x="408.4" y="286.1">F</text>
</g>
<g font-size="1.8" fill="#006464">
<text x="88.3" y="46.9">CYA-Mem-1</text>
<text x="156.8" y="46.9">MEGA-II-2</text>
<text x="225.4" y="47.6">Video-3</text>
<text x="286.4" y="47.6">IWM,Serial,Gameport-4</text>
<text x="336.6" y="47.6">Capacitors-6</text>
<text x="55.9" y="50.8">RAM-9</text>
<text x="123.3" y="51.9">STRETCH.L</text>
<text x="126" y="53.8">14MD.H</text>
<text x="175" y="53.8" transform="rotate(-90 175 53.8)">7M.H</text>
<text x="176.9" y="53.7" transform="rotate(-90 176.9 53.7)">Q3.H</text>
<text x="226.8" y="53.1">STRETCH.L</text>
<text x="319.5" y="52.5">PDL0</text>
<text x="337.9" y="52.5">PDL0</text>
<text x="107.1" y="54.7" transform="rotate(-90 107.1 54.7)">RDY.H</text>
<text x="109" y="54.2" transform="rotate(-90 109 54.2)">NMI.L</text>
<text x="110.9" y="54" transform="rotate(-90 110.9 54)">IRQ.L</text>
<text x="112.8" y="54.1" transform="rotate(-90 112.8 54.1)">INH.L</text>
<text x="114.7" y="54.6" transform="rotate(-90 114.7 54.6)">DMA.L</text>
<text x="116.6" y="56.6" transform="rotate(-90 116.6 56.6)">RESET.L</text>
<text x="118.5" y="57.7" transform="rotate(-90 118.5 57.7)">A2R-W.H</text>
<text x="169.3" y="54" transform="rotate(-90 169.3 54)">IRQ.L</text>
<text x="171.2" y="54.1" transform="rotate(-90 171.2 54.1)">INH.L</text>
<text x="173.1" y="54.6" transform="rotate(-90 173.1 54.6)">DMA.L</text>
<text x="180.1" y="56.6" transform="rotate(-90 180.1 56.6)">RESET.L</text>
<text x="182" y="57.7" transform="rotate(-90 182 57.7)">A2R-W.H</text>
<text x="188.9" y="56.9">14MD.H</text>
<text x="189.2" y="55">CREF.H</text>
<text x="190.2" y="58.8">PH0.H</text>
<text x="226.8" y="55">CREF.H</text>
<text x="226.8" y="58.8">PH0.H</text>
<text x="226.8" y="56.9">14MD.H</text>
<text x="243" y="54.7" transform="rotate(-90 243 54.7)">IRQ.L</text>
<text x="244.9" y="57.2" transform="rotate(-90 244.9 57.2)">RESET.L</text>
<text x="246.8" y="57.5" transform="rotate(-90 246.8 57.5)">M2SEL.L</text>
<text x="248.7" y="58.3" transform="rotate(-90 248.7 58.3)">A2R-W.H</text>
<text x="293.8" y="56.5" transform="rotate(-90 293.8 56.5)">CREF.H</text>
<text x="295.7" y="54.4" transform="rotate(-90 295.7 54.4)">7M.H</text>
<text x="297.6" y="54.3" transform="rotate(-90 297.6 54.3)">Q3.H</text>
<text x="299.5" y="54.7" transform="rotate(-90 299.5 54.7)">IRQ.L</text>
<text x="301.4" y="55.4" transform="rotate(-90 301.4 55.4)">RDY.H</text>
<text x="307.7" y="58.3" transform="rotate(-90 307.7 58.3)">A2R-W.H</text>
<text x="310.3" y="57.2" transform="rotate(-90 310.3 57.2)">RESET.L</text>
<text x="319.5" y="54.4">PDL1</text>
<text x="319.5" y="58.2">PDL3</text>
<text x="319.5" y="56.3">PDL2</text>
<text x="337.9" y="56.3">PDL2</text>
<text x="337.9" y="54.4">PDL1</text>
<text x="337.9" y="58.2">PDL3</text>
<text x="257.9" y="60.1">HDSEL.H</text>
<text x="259.6" y="62">3.5DIK</text>
<text x="287.8" y="62">3.5DIK</text>
<text x="287.8" y="60.1">HDSEL.H</text>
<text x="126.9" y="66.5">M2BA0</text>
<text x="158.2" y="66.5">M2BA0</text>
<text x="64.5" y="74.7">FastRR-W.H</text>
<text x="70.2" y="72.8">PH2.H</text>
<text x="71.1" y="76.6">RASD</text>
<text x="89.6" y="72.8">PH2.H</text>
<text x="89.6" y="76.6">RASD</text>
<text x="89.6" y="74.7">FastRR-W.H</text>
<text x="125.4" y="74.7">M2SEL.L</text>
<text x="158.2" y="74.7">M2SEL.L</text>
<text x="226.8" y="77.3">BABUS12</text>
<text x="315" y="77.9">INTDEV6.L</text>
<text x="71.1" y="78.5">CASD</text>
<text x="89.6" y="78.5">CASD</text>
<text x="125.4" y="79.8">ABENB.L</text>
<text x="125.8" y="83.6">DBDIR.L</text>
<text x="126" y="81.7">ABDIR.L</text>
<text x="158.2" y="81.7">ABDIR.L</text>
<text x="158.2" y="79.8">ABENB.L</text>
<text x="158.2" y="83.6">DBDIR.L</text>
<text x="189" y="82.3">RGB2.H</text>
<text x="189" y="80.4">RGB1.H</text>
<text x="226.8" y="82.3">RGB2.H</text>
<text x="226.8" y="80.4">RGB1.H</text>
<text x="318" y="82.3">MSEX1</text>
<text x="318.1" y="80.4">MSEY1</text>
<text x="63.1" y="88.1">ROMOE-A16D</text>
<text x="65.7" y="86.1">ROMSEL1.L</text>
<text x="65.7" y="84.2">ROMSEL0.L</text>
<text x="89.6" y="84.2">ROMSEL0.L</text>
<text x="89.6" y="86.1">ROMSEL1.L</text>
<text x="89.6" y="88.1">ROMOE-A16D</text>
<text x="125.2" y="85.5">DBENB.L</text>
<text x="158.2" y="85.5">DBENB.L</text>
<text x="189" y="86.1">RGB8.H</text>
<text x="189" y="84.2">RGB4.H</text>
<text x="226.8" y="86.1">RGB8.H</text>
<text x="226.8" y="84.2">RGB4.H</text>
<text x="287.8" y="86.8">C060-67.L</text>
<text x="188.8" y="94.4">FLIP6.H</text>
<text x="189.4" y="92.5">SYNC.L</text>
<text x="226.8" y="94.4">FLIP6.H</text>
<text x="226.8" y="92.5">SYNC.L</text>
<text x="158.2" y="99.5">MSEY1</text>
<text x="188.8" y="96.3">FLIP7.H</text>
<text x="226.8" y="96.3">FLIP7.H</text>
<text x="239.1" y="96.5" transform="rotate(-90 239.1 96.5)">CREF.L</text>
<text x="253.8" y="96.5" transform="rotate(-90 253.8 96.5)">SOUND.H</text>
<text x="255.7" y="96.5" transform="rotate(-90 255.7 96.5)">VBL.L</text>
<text x="309.6" y="96.5" transform="rotate(-90 309.6 96.5)">C038-F.L</text>
<text x="312.2" y="96.5" transform="rotate(-90 312.2 96.5)">PLDTRIG.L</text>
<text x="316.6" y="96.5" transform="rotate(-90 316.6 96.5)">SW0-OAPL</text>
<text x="318.5" y="96.5" transform="rotate(-90 318.5 96.5)">SW1-CAPL</text>
<text x="320.4" y="96.5" transform="rotate(-90 320.4 96.5)">SW2</text>
<text x="322.3" y="96.5" transform="rotate(-90 322.3 96.5)">SW3</text>
<text x="158.2" y="102">MSEX1</text>
<text x="185.4" y="103.3">C060-67.L</text>
<text x="158.2" y="111.5">PDLTRIG.L</text>
<text x="189" y="108.4">SPKR.H</text>
<text x="158.2" y="114.1">KSEL1.L</text>
<text x="158.2" y="116.6">KSEL2.L</text>
<text x="172.5" y="122.5" transform="rotate(-90 172.5 122.5)">DIAGSW</text>
<text x="189.6" y="122.5" transform="rotate(-90 189.6 122.5)">MDIN-OUT</text>
<text x="203.8" y="134.6">Slots</text>
<text x="209.7" y="134.6">and</text>
<text x="214.3" y="134.6">Slotmaker-7</text>
<text x="248.3" y="133.3">Sound-8</text>
<text x="222" y="143.3" transform="rotate(-90 222 143.3)">SYNC.L</text>
<text x="239.1" y="143.2" transform="rotate(-90 239.1 143.2)">CREF.L</text>
<text x="253.8" y="144" transform="rotate(-90 253.8 144)">SOUND.H</text>
<text x="275.3" y="142.9" transform="rotate(-90 275.3 142.9)">RESET.L</text>
<text x="279.2" y="140.1" transform="rotate(-90 279.2 140.1)">7M.H</text>
<text x="249.7" y="147.1">SPKR.H</text>
<text x="274.4" y="147.7">C038-F.L</text>
<text x="278.8" y="145.8">IRQ.L</text>
<text x="136.5" y="154.9">ABD, KEYGLU,</text>
<text x="150.7" y="154.9">Burn</text>
<text x="156.2" y="154.9">Edge,</text>
<text x="162.5" y="154.9">Gameport</text>
<text x="275.1" y="150.9">A2R-W.H</text>
<text x="229.9" y="161.1">C038-F.L</text>
<text x="230.6" y="158.5">A2R-W.H</text>
<text x="150.9" y="162.9" transform="rotate(-90 150.9 162.9)">PH0.H</text>
<text x="153.4" y="163.8" transform="rotate(-90 153.4 163.8)">CREF.H</text>
<text x="172.5" y="164" transform="rotate(-90 172.5 164)">DIAGSW</text>
<text x="205.2" y="162.3">MDIN-OUT</text>
<text x="229.9" y="166.2">INTDEV6.L</text>
<text x="231.8" y="163.6">RESET.L</text>
<text x="175.8" y="173.8">AN0</text>
<text x="205.2" y="173.8">AN0</text>
<text x="233.4" y="171.2">PH0.H</text>
<text x="234.5" y="169.3">7M.H</text>
<text x="234.7" y="173.1">Q3.H</text>
<text x="137.9" y="178.2">KSEL2.L</text>
<text x="175.8" y="177.6">AN2</text>
<text x="175.8" y="179.5">AN3</text>
<text x="175.8" y="175.7">AN1</text>
<text x="205.2" y="175.7">AN1</text>
<text x="205.2" y="179.5">AN3</text>
<text x="205.2" y="177.6">AN2</text>
<text x="137.9" y="180.1">KSEL1.L</text>
<text x="137.9" y="182">KSEL0.L</text>
<text x="218.8" y="180.9" transform="rotate(-90 218.8 180.9)">KSEL0.L</text>
<text x="221.4" y="180.9" transform="rotate(-90 221.4 180.9)">NMI.L</text>
<text x="223.9" y="180.9" transform="rotate(-90 223.9 180.9)">RDY.H</text>
<text x="227.1" y="180.9" transform="rotate(-90 227.1 180.9)">M2BA0</text>
<text x="229.6" y="180.9" transform="rotate(-90 229.6 180.9)">IRQ.L</text>
<text x="137.9" y="189.7">RESET.L</text>
<text x="137.9" y="191.6">A2R-W.H</text>
<text x="137.9" y="187.7">IRQ.L</text>
<text x="169.3" y="195.4">SW0-OAPL</text>
<text x="169.4" y="197.3">SW1-CAPL</text>
<text x="174.4" y="192.2">VBL.L</text>
<text x="175.6" y="199.2">SW2</text>
<text x="175.6" y="201.1">SW3</text>
<text x="174.7" y="206.2">PDL0</text>
<text x="174.7" y="210">PDL2</text>
<text x="174.7" y="208.1">PDL1</text>
<text x="174.7" y="211.9">PDL3</text>
</g>
<g font-size="1.8" fill="#000084">
<text x="62.1" y="65.8">FRABUSD[9..0]</text>
<text x="64.5" y="60.7">ABUS[15..0]</text>
<text x="65.5" y="63.3">DBUS[7..0]</text>
<text x="89.6" y="60.7">ABUS[15..0]</text>
<text x="89.6" y="65.8">FRABUSD[9..0]</text>
<text x="89.6" y="63.3">DBUS[7..0]</text>
<text x="183" y="64.6">MADBUS[7..0]</text>
<text x="226.8" y="64.6">MADBUS[7..0]</text>
<text x="184.1" y="69.6">MDBUS[7..0]</text>
<text x="184.5" y="67.1">RABUS[7..0]</text>
<text x="226.8" y="69.6">MDBUS[7..0]</text>
<text x="226.8" y="67.1">RABUS[7..0]</text>
<text x="183.3" y="74.7">BABUS[15..0]</text>
<text x="300.1" y="96.5" transform="rotate(-90 300.1 96.5)">BABUS[15..0]</text>
<text x="302.6" y="96.5" transform="rotate(-90 302.6 96.5)">MDBUS[7..0]</text>
<text x="158.2" y="106.5">ABUS[15..0]</text>
<text x="158.2" y="109">DBUS[7..0]</text>
<text x="186.4" y="122.5" transform="rotate(-90 186.4 122.5)">SBUS[5..0]</text>
<text x="209.9" y="149.5" transform="rotate(-90 209.9 149.5)">BABUS[15..0]</text>
<text x="215.7" y="148.7" transform="rotate(-90 215.7 148.7)">MDBUS[7..0]</text>
<text x="263.9" y="148.2" transform="rotate(-90 263.9 148.2)">BABUS[15..0]</text>
<text x="266.5" y="147.4" transform="rotate(-90 266.5 147.4)">MDBUS[7..0]</text>
<text x="205.2" y="166.8">SBUS[5..0]</text>
<text x="167.6" y="189.7">MDBUS[7..0]</text>
</g>
<g font-size="1.8" fill="#725600">
<text x="336.6" y="63">File:</text>
<text x="341.7" y="63">Capacitors-6.kicad_sch</text>
<text x="88.3" y="92.8">File:</text>
<text x="93.4" y="92.8">CYA-Mem-1.kicad_sch</text>
<text x="55.9" y="96">File:</text>
<text x="61.1" y="96">RAM-9.kicad_sch</text>
<text x="225.4" y="100.5">File:</text>
<text x="230.6" y="100.5">Video-3.kicad_sch</text>
<text x="286.4" y="100.5">File:</text>
<text x="291.6" y="100.5">IWM-4.kicad_sch</text>
<text x="156.8" y="126.5">File:</text>
<text x="162" y="126.5">MEGA-II-2.kicad_sch</text>
<text x="248.3" y="155.7">File:</text>
<text x="253.5" y="155.7">Sound-8.kicad_sch</text>
<text x="203.8" y="184.9">File:</text>
<text x="209" y="184.9">Slots-7.kicad_sch</text>
<text x="136.5" y="216.7">File:</text>
<text x="141.7" y="216.7">UG12-5.kicad_sch</text>
</g>
<text font-size="1.8" fill="#0f0f0f" x="214.8" y="76">BABUS12</text>
</svg>
